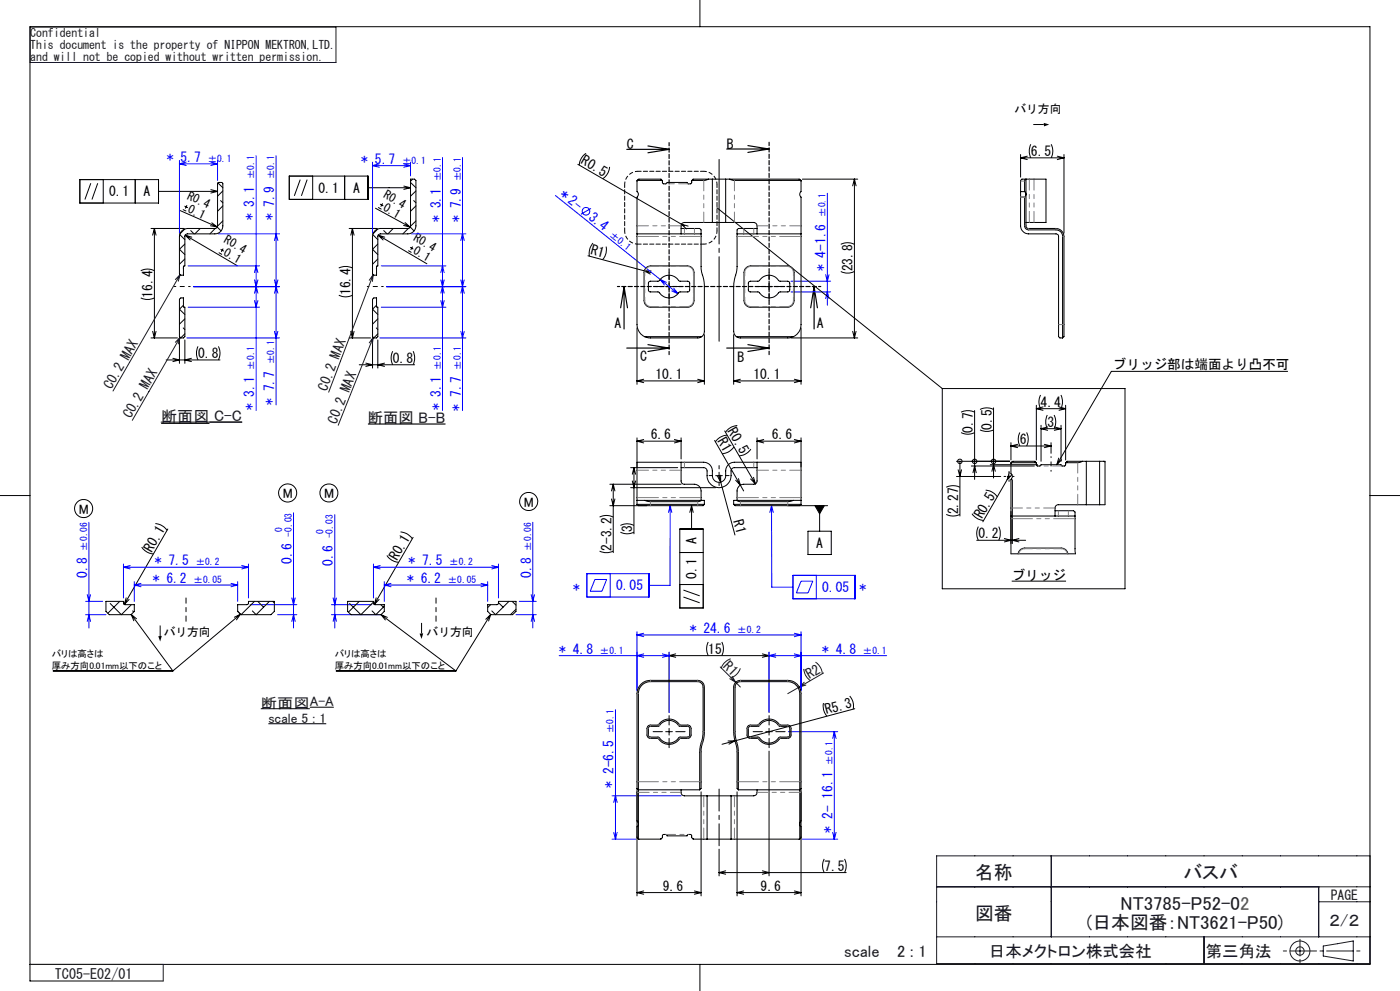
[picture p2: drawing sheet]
<svg xmlns="http://www.w3.org/2000/svg" width="420mm" height="297mm" viewBox="0 0 420 297" stroke-linecap="round" stroke-linejoin="round" font-family="sans-serif">
<g fill="none" stroke="#00f" stroke-width=".3">
<path d="M53.8 48.1v21.8M53.8 49.1h11.5M53.8 49.1l2 .5M55.8 48.6l-2 .5M63.3 48.6l2 .5M65.3 48.1v6M65.3 49.1l-2 .5M76.8 46.7v76.3M82.8 46.7v74.7M111.8 48.6v21.3M111.8 49.6h11.4M111.8 49.6l2 .5"/>
<path d="M113.8 49.1l-2 .5M121.1 49.1l2.1 .5M123.2 48.6v4.1M123.2 49.6l-2.1 .5M132.8 47.2v75.8M138.7 47.2v75.8M166.6 58.6l36.8 29.4M248.2 57.9v33.6M56.4 79.7h21.5M65.4 70.1h18.5M82.3 72.1l.5-2 .6 2M114.4 79.7h19.4"/>
<path d="M123.4 70.1h16.4M138.3 72.1l.4-2 .6 2M177.3 62.5l-3 1.7M56.4 92.1h21.5M58 85.9h25.9M76.3 83.9l.5 2M76.3 81.7l.5-2 .6 2M76.3 90.1l.5 2 .6-2M76.8 85.9l.6 2M76.8 85.9l-.5 2M77.4 83.9l-.6 2M82.3 83.9l.5 2"/>
<path d="M82.3 99.3l.5 2 .6-2M82.8 85.9l.6 2M82.8 85.9l-.5 2M83.4 83.9l-.6 2M114.4 92.1h19.4M116 85.9h23.8M132.3 83.9l.5 2M132.3 81.7l.5-2 .4 2M132.3 90.1l.5 2 .4-2M132.8 85.9l.4 2M132.8 85.9l-.5 2M133.2 83.9l-.4 2"/>
<path d="M138.3 83.9l.4 2M138.3 99.3l.4 2 .6-2M138.7 85.9l.6 2M138.7 85.9l-.4 2M139.3 83.9l-.6 2M199.9 84.6l-1.9-.9 1.3 1.7M201.5 87.2l1.9 .8M202.1 86.4l1.3 1.6M237.3 87.5h11.9M237.3 84.3h11.9M247.7 89.5l.5-2 .5 2M247.7 82.3l.5 2 .5-2"/>
<path d="M56.1 101.3h27.8M113.9 101.3h25.9M26.7 156.5v31.7M88.1 153.7v34.5M100.4 154.3v33.9M159.8 156.5v31.7M201 151.5v23.9h-6.3M201 151.5l.5 2.1M201 151.5l-.4 2.1M231.5 151.5v24.5h6.4M231.5 151.5l.5 2.1M231.5 151.5l-.5 2.1"/>
<path d="M26.2 178.2l.5 2 .5-2M37 170h37.5M37 169v10.2M37 170l2.1 .5M39.1 169.5l-2.1 .5M40.3 174.3v5.9M40.3 175.3h31M40.3 175.3l2 .6M42.3 174.8l-2 .5M69.3 174.8l2 .5M71.3 174.3v5.9M71.3 175.3l-2 .6"/>
<path d="M72.5 169.5l2 .5M74.5 169v10.2M74.5 170l-2 .5M87.6 179.2l.5 2 .4-2M99.9 179.2l.5 2 .5-2M112 169v10.2M112 170h37.5M112 170l2.1 .5M114.1 169.5l-2.1 .5M115.3 175.3h31M115.3 174.3v5.9M115.3 175.3l2 .6"/>
<path d="M117.3 174.8l-2 .5M144.3 174.8l2 .5M146.3 174.3v5.9M146.3 175.3l-2 .6M147.5 169.5l2 .5M149.5 169v10.2M149.5 170l-2 .5M159.3 178.2l.5 2 .6-2M176.1 171.9h18.6v7h-18.6zM178.5 173.7h3.5l-1.4 3.5h-3.5zM183.1 171.9v7M237.9 172.4h18.6v7.1h-18.6z"/>
<path d="M240.3 174.2h3.5l-1.4 3.5h-3.5zM244.9 172.4v7.1M25.7 184.2h6.1M25.7 180.2h5.1M26.2 186.2l.5-2 .5 2M75 181.2h14M83.3 184.2h5.7M87.6 186.2l.5-2 .4 2M99.4 184.2h14.9M99.4 181.2h12.1M99.9 186.2l.5-2 .5 2M154.8 184.2h6.1"/>
<path d="M155.8 180.2h5.1M159.3 186.2l.5-2 .6 2M167.7 196.5h33M191.1 189.3v17.6M191.1 190.3h49.2M191.1 190.3l2 .5M193.1 196l-2 .5 2 .5M193.1 189.8l-2 .5M198.7 196l2 .5M200.7 195.5v18M200.7 196.5l-2 .5M230.7 196.5h35.3"/>
<path d="M230.7 195.5v18M230.7 196.5l2 .5M232.7 196l-2 .5M238.3 189.8l2 .5M238.3 196l2 .5-2 .5M240.3 189.3v17.6M240.3 190.3l-2 .5M184.6 212.7v38.8M236.5 219.3h14.8M250.3 219.3v32.2M250.3 219.3l.5 2M250.3 219.3l-.5 2"/>
<path d="M183.6 238.5h20.7M183.6 251.5h7.1M184.1 249.5l.5 2M184.1 240.5l.5-2 .5 2M185.1 249.5l-.5 2M240.7 251.5h10.6M249.8 249.5l.5 2M250.8 249.5l-.5 2"/>
<circle cx="175.8" cy="63.3" r="1.13"/>
</g>
<g fill="none" stroke="#000" stroke-width=".3">
<path d="M210 0v8M310 37.3h3.1M24 53.8h23.6v7.1h-23.6zM27.2 54.9l-1.7 4.9M29.3 54.9l-1.7 4.9M31 53.8v7.1M40.6 53.8v7.1M47.6 57.4h17.7M63.3 56.8l2 .6M65.3 57.4l-2 .5M65.3 54.9l1.2-.2 .4 .3v12.7a2.39 2.39 0 0 1-2.4 2.4h-8.3a.73 .73 0 0 0-.7 .8v8.8l-.5 .2v2.6h-.7l-.5-.4v-11.2a2.44 2.44 0 0 1 2.4-2.4h8.3a.78 .78 0 0 0 .8-.8zM65.4 54.8l1.5 1.5"/>
<path d="M66.9 57.2l-1.6 1.6M86.8 52.8h23.6v7h-23.6zM90.1 53.8l-1.8 4.9M92.1 53.8l-1.7 4.9M93.8 52.8v7M103.4 52.8v7M110.4 56.3h12.8M121.1 55.8l2.1 .5M123.2 53.7h1.2l.4 .4v13.6a2.41 2.41 0 0 1-2.5 2.4h-8.1a.78 .78 0 0 0-.9 .8v8.8l-.3 .1v2.7h-.9l-.3-.4v-11.2a2.41 2.41 0 0 1 2.4-2.4h8.1a.73 .73 0 0 0 .9-.8zM123.2 54.7l1.6 1.6M123.2 56.3l-2.1 .5M123.8 53.7l-.6 .6"/>
<path d="M124.8 57.2l-1.6 1.6M173.4 49.2l31 18M175.8 46l-1.4 1.3-.6 2.2M182.9 50l-.5 1.9-1.6 1.6M191.1 54.1v3.3a1.27 1.27 0 0 1 0 1.8v10.9M191.1 54.1l.5-.4h6.7l.3 .4M191.1 54.1h7.5M198.6 54.1l.1 .7 .4 .3h.7l.3-.4h6l.3 .4h.7l.4-.3 .1-.7M212.5 53.7l-1 .4h-3.9M212.5 53.7h1.2M212.5 53.7h-4.6l-.3 .4M213.7 53.7h4"/>
<path d="M213.7 53.7v13M217.7 53.7h1.2M217.7 53.7v13M218.9 53.7l1.1 .4h20.3M218.9 53.7h20.9l.5 .4M240.3 54.1v3.3a1.27 1.27 0 0 0 0 1.8v10.9M240.7 53.7h16.6M256.3 53.7v47.6M256.3 53.7l.5 2M256.3 53.7l-.5 2M306.2 46.3v6.8M306.2 47.3h13"/>
<path d="M306.2 47.3l2 .5M306.2 57.4v10.3a2.46 2.46 0 0 0 2.4 2.4h8.2a.73 .73 0 0 1 .8 .8v28.5a1.66 1.66 0 0 0 .4 1.9h.8M306.2 57.4h1.2M307.4 57.4a1.19 1.19 0 0 1 0 1.8v8.5a1.2 1.2 0 0 0 1.2 1.2h8.2a1.93 1.93 0 0 1 2 2v30.4M307.8 53.7v14a.73 .73 0 0 0 .8 .8h8.2a2.46 2.46 0 0 1 2.4 2.4v30l-.4 .4M307.8 53.7h.1M307.8 53.7l-.4 .5v3.2M307.8 53.7h-1.2l-.4 .4v3.3M307.8 53.7h6v13h-6M308.2 46.8l-2 .5M309.2 43.2l-.4 1.6v1l.4 1.5M315.3 43.2l.5 1.9-.5 2.2"/>
<path d="M317.2 46.8l2 .5M319.2 46.3v23.6M319.2 47.3l-2 .5M45.3 68.5h9.9M46.3 68.5v32.8M46.3 68.5l.5 2M46.3 68.5l-.5 2M53.9 70.3l1.6 1.5M54 63.1l11.2 4.9M54.9 62.8l1 .5M55.4 61.8l1 .5M55.5 68.6l-1.5 1.5"/>
<path d="M55.5 73.1l-1.7 1.6 1.7 1.6M55.5 77.6l-1.7 1.6M55.6 70.5l15.6 9.2M55.6 70.5l1.4 1.4M55.6 70.5l1.9 .6M56.1 61.5l-.5 1M57.2 69.1l1 1M60.1 68.5l-1.6 1.6M63.1 67.7l2.1 .3M63.5 66.8l1.7 1.2M64.6 68.5l-1.6 1.6M65.2 68l1.1 1.2"/>
<path d="M65.6 75.7l1 .6M66.2 60.1l.7 .7M66.2 74.7l1 .6M66.9 61.7l-1.6 1.6M66.9 66.2l-1.7 1.6M67 74.5l-.6 1M104.7 68.5h8.5M105.7 68.5v32.8M105.7 68.5l.5 2M105.7 68.5l-.5 2M111.8 70.3l1.5 1.5M112.6 62.4l10.4 5.7"/>
<path d="M113.3 68.6l-1.4 1.5M113.3 73.1l-1.5 1.6 1.5 1.6M113.3 77.6l-1.5 1.6M113.5 62.2l.9 .5M113.5 70.5l14.6 8.6M113.5 70.5l1.4 1.4M113.5 70.5l1.9 .6M114 61.2l1 .5M114.8 61l-.6 .9M115.1 69.1l1 1M118 68.5l-1.6 1.6M121.1 67.6l1.9 .5"/>
<path d="M121.5 66.7l1.5 1.4M122.5 68.5l-1.6 1.6M122.5 75.1l.9 .6M123 74.1l1 .6M123.1 68l1.1 1.2M123.8 73.9l-.6 1M124.1 60.1l.7 .7M124.8 61.7l-1.6 1.6M124.8 66.2l-1.6 1.6M176.4 76.7l16.9 4.5M177.9 72.8l-.9 1.7-.3 1.3 .1 1M181.8 73.9v1.9l-1 2.1"/>
<path d="M191.1 70.1v27.2a4.1 4.1 0 0 0 2.3 3.6M191.1 70.1h13.2M204.3 70.1h6M204.3 68.5h4.9a.85 .85 0 0 1 1.1 .4v1.2M204.4 67.2l.9 .5M204.4 67.2l1.5 1.4M204.4 67.2l2 .6M210.3 70.1v10.4l1 4.9v14.1l-.3 .9-.5 .5M213.7 66.7h-8.4a1.2 1.2 0 0 0-1 1.7v1.7M213.7 66.7h4M215.1 62.3l67.6 54.1M217.7 66.7h8.4a1.24 1.24 0 0 1 1 1.7v1.7"/>
<path d="M221.1 70.1h6M221.1 70.1v10.1l-1 5.7v13.4l.2 .9 .6 .7M227.1 68.5h-4.7a1.1 1.1 0 0 0-1.3 .4v1.2M227.1 70.1h13.2M240.3 70.1v27.2a4 4 0 0 1-2.2 3.6M252.2 73.2l1.9-.5 2.2 .5M42.2 89.3l1.6 .4h1l1.5-.4M42.2 81.1l1.9-.5 2.2 .5M45.8 99.3l.5 2M46.8 99.3l-.5 2M53.8 89.7l.5-.4h.7v2.6l.5 .2v8.8l-.5 .4h-.7l-.5-.4zM55 80.3v.1"/>
<path d="M55 98.3l.5 .5M55 89.3v.1M55 91.5l-1.2 1.2 1.7 1.6M55.5 95.6l-1.7 1.6M101.6 88.5l1.9 .5 2.2-.5M101.6 80.3l1.6-.4h1l1.5 .4M105.2 99.3l.5 2M106.2 99.3l-.5 2M112.1 89.3h.9v2.7l.3 .1v8.8l-.3 .4h-.9l-.3-.4v-11.2zM112.9 89.3l.1 .1M112.9 98.3l.4 .5M112.9 80.3l.1 .1"/>
<path d="M113 91.5l-1.2 1.2 1.5 1.6M113.3 95.6l-1.5 1.6M191.1 98.3v16.9M193.3 81.2l1.9 .5M193.3 81.2l1.8 1M193.3 81.2h2M194 80.1l1.2-.4h11a1.99 1.99 0 0 1 2 2v8.4a1.93 1.93 0 0 1-2 2h-11a1.99 1.99 0 0 1-2-2v-8.4l.2-.9zM194.8 84.4l2.7-.1a3.6 3.6 0 0 1 6.1-.2l.3 .2h2.4l.6 .5v2.2l-.2 .4-2.8 .1a3.9 3.9 0 0 1-5.1 1.1l-1.2-1.1h-2.6l-.4-.3-.1-2.4zM199.7 85.9h2M200.7 84.9v2M223.6 80.5l.7-.6 .9-.2h11a2.05 2.05 0 0 1 2 2v8.4a1.99 1.99 0 0 1-2 2h-11a1.99 1.99 0 0 1-2-2v-8.4zM224.7 84.5l2.8-.2a3.9 3.9 0 0 1 5.2-1.2l1.2 1.2h2.4l.4 .2 .2 .4-.2 2.4-.3 .2h-2.5a3.7 3.7 0 0 1-6.3 0h-2.6l-.4-.3-.1-2.4z"/>
<path d="M229.7 85.9h2M230.7 84.9v2M240.3 98.3v16.9M252.2 81.4l1.6 .4h1l1.5-.4M255.8 99.3l.5 2M256.8 99.3l-.5 2M45.3 101.3h7.9M49.8 107.9h16.2M51.9 107.4l1.9 .5-1.9 .5M53.8 101.9v7M55.5 100l-1.3 1.3M55.5 101.9v7"/>
<path d="M57.4 107.4l-1.9 .5 1.9 .5M59.4 103.8l-.5 1.6v.9l.5 1.6M65.5 103.8l.5 1.9-.5 2.2M104.7 101.3h6.5M107.8 109.3h16.6M109.7 108.8l2.1 .5-2.1 .5M111.8 101.9v8.4M113.3 101.9v8.4M113.3 100l-1.2 1.3M115.4 108.8l-2.1 .5 2.1 .5M117.8 105.3l-.5 1.8 .5 2.2M123.9 105.3l.5 1.5v1l-.5 1.5"/>
<path d="M191.1 114.2h20.2M191.1 114.2l2 .5M193.1 113.7l-2 .5M193.4 100.9l1.3 .4h14.9l.9-.4M193.4 100.9h17.1M209.3 113.7l2 .5M211.3 100.3v14.9M211.3 114.2l-2 .5M220.1 114.2h20.2M220.1 100.3v14.9M220.1 114.2l2 .5M220.9 100.9l.9 .4h14.9l1.4-.4"/>
<path d="M220.9 100.9h17.2M222.1 113.7l-2 .5M237.3 101.3h20M238.3 113.7l2 .5M240.3 114.2l-2 .5M282.7 116.4h54.8v60.1h-54.8zM312.2 118.4l-.5 1.9 .5 2.2M318.3 118.4l.4 1.5v1l-.4 1.6M386.3 111.3h-52.9l-16.4 28M191.1 131.2v8.7M191.1 132.2h13.2M191.1 132.2l2 .5"/>
<path d="M193.1 131.7l-2 .5M202.3 131.7l2 .5M204.3 138.5v5.6a.96 .96 0 0 0 1 1h3a2.05 2.05 0 0 1 2 2v2.9M204.3 138.5h-13.2v11.5M204.3 138.5h6.8a2.58 2.58 0 0 1 2.6 2.6v1.5a1.99 1.99 0 0 0 2 1.9 1.99 1.99 0 0 0 2-1.9v-1.5a2.63 2.63 0 0 1 2.6-2.6h6.8M204.3 131.2v6.3M204.3 132.2l-2 .5M214.4 132l7.7 13.4M217.4 129.1l9.2 15.9M218.1 130.4l-2.1 .7-1.4 1.4M220.2 133.9l-1.7 1.6-1.9 .5M221.2 127.5l-1.9 .6-.8 .5-.8 1"/>
<path d="M225.2 134.6l-.8 1-.8 .5-1.9 .5M227.1 131.2v6.3M227.1 132.2h13.2M227.1 132.2l2 .5M227.1 138.5v5.6a.96 .96 0 0 1-1 1h-3a1.99 1.99 0 0 0-2 2v2.9M227.1 138.5h13.2v11.5M229.1 131.7l-2 .5M238.3 131.7l2 .5M240.3 131.2v8.7M240.3 132.2l-2 .5M286.9 138.3h16M288 138.3v16.4"/>
<path d="M288.3 129.6l1.9 .5 2.2-.5M288.3 123.5l1.6-.4 1.6 .1 .9 .3M291.4 139.7h18.9M292.4 123v20.7M294 128.8l1.6 .5h.9l1.6-.5M294 122.7l1.9-.5 2.2 .5M297.1 139.3h14.2M298.1 122.2v21.1M303.3 132.7v5.2M303.3 133.7h12M303.3 133.7l2 .5M303.3 138.7v3.3a1.35 1.35 0 0 1 0 1.8v10.9"/>
<path d="M303.3 138.7l.6-.4h6.6l.3 .4M303.3 138.7h7.5M305.3 133.2l-2 .5M306 129.6l-.5 1.9 .5 2.2M308 129.6l.5 1.9-.5 2.2M310.8 138.7l.1 .6 .3 .4 .9-.1 .2-.3h6l.3 .4h.8l.3-.4 .1-.6M310.9 121.5v16.4M310.9 122.5h8.8M310.9 122.5l2 .5M312.3 127.5v10.8M312.3 128.5h6M312.3 128.5l2 .5"/>
<path d="M312.9 122l-2 .5M313.3 133.2l2 .5M314.2 124.4l-.5 1.5v1l.5 1.6M314.3 127.9l-2 .6M315.3 132.7v3.2M315.3 133.7l-2 .5M316.2 124.4l.5 1.9-.5 2.2M316.3 127.9l2 .6M317.6 137.3l-.6 2M317.7 122l2 .5M318.3 127.5v10.8M318.3 128.5l-2 .5"/>
<path d="M318.5 137.8l-1.5 1.5M319.7 121.5v16.4M319.7 122.5l-2 .5M324.7 138.3l-1.4 .4h-3.5M324.7 138.3h1.2M324.7 138.3h-4.6l-.3 .4M325.9 138.3h4M325.9 138.3v13M329.9 138.3h1.2M329.9 138.3v13M331.1 138.3h.4v13h-1.6M331.1 138.3l.4 .2"/>
<path d="M0 148.5h9M46.6 156.9l1.8 .5 1.7 1.6M50.3 158.5l-13 22.6M120.2 159.4l1.8 .5 1.7 1.6M179.9 155l1.9-.5 2.2 .5M183 151.5h11.1M183 145.1h21.3M183.4 149.5l.6 2 .5-2M184 145.1v20.5M184 145.1l.5 2M184 145.1l-.6 2M186.1 159.5l1.9 .5 2.2-.5"/>
<path d="M186.1 157.5l1.9-.5 2.2 .5M189.2 140.2h14.1M189.2 146.2h25.5M189.7 144.1l.5 2.1 .5-2.1M190.2 140.2v19.8M190.2 140.2l.5 1.9M190.2 140.2l-.5 1.9M191.1 151.2h20.2M191.1 150h2.3M191.1 151.2a2.74 2.74 0 0 0 2.3 .3h17.5l.4-.3M191.1 150v1.2M193.4 150l1.7 .4h14.2l1.2-.4"/>
<path d="M193.4 150h17.1M203.9 158.6h7.1v23.6h-7.1zM204.3 140.2h6.8a1.02 1.02 0 0 1 1 .9v1.5a3.6 3.6 0 0 0 3.6 3.6 3.6 3.6 0 0 0 3.6-3.6v-1.5a.96 .96 0 0 1 1-.9h6.8M207.5 151.5v7.1M207.5 151.5l.5 2.1M207.5 151.5l-.6 2.1M210.5 150h.8v1.2M214.7 142.6h2M215.2 142.7l1 1.8M215.7 141.5v2M215.7 142.6l.5 1.9M216.2 142.4v2.1"/>
<path d="M216.2 144.5l4.3 15.8M220.1 151.2h20.2M220.1 151.2l.4 .3h27.8M220.7 143.9l1.4 1.5M220.9 150l1.2 .4h14.2l1.8-.4M220.9 150h-.8v1.2M220.9 150h17.2M221.5 143.4l.6 2M222.1 145.4l1 1.7M225.2 143.5l1.4 1.5M226.1 143l.5 2M238.1 150h2.2"/>
<path d="M240.3 151.2a2.74 2.74 0 0 1-2.3 .3h-1.7M240.3 150v1.2M242.4 159.2h7v7h-7zM244.5 151.5h2.8l-1.4 2.5zM245.9 151.5v7.7M283.9 154.2l1.9 .5 2.2-.5M283.9 146l1.9-.4 2.2 .4M286.9 142.8h13.3M287.4 140.8l.6 2 .5-2M291.6 153.9l1.7 1.6 1.8 .5M291.9 141.7l.5-2 .5 2M293.5 157.8l-.5 1.9 .5 2.2"/>
<path d="M295.7 146.9l1.8 .5 1.7 1.5M297.6 141.2l.5-1.9 .5 1.9M299.6 157.8l.5 1.6-.1 1.3-.4 1.2M302.2 142.8h1M302.2 143.7l-7.3 12.7M302.7 142.3v1M302.7 142.8l-.5 .9M302.8 141.7l-.6 2M303.3 153.3v12.7h19.4l-.2-11.3M303.3 154.7v.8M303.3 154.7h13.2M303.6 142.2l-1.4 1.5"/>
<path d="M303.7 143.8v19.1M316.5 154.7h6M316.5 153.1h4.9a.88 .88 0 0 1 1.1 .4v1.2M325.9 151.3h-8.4a1.18 1.18 0 0 0-1 1.6v1.8M325.9 151.3h4M411 148.5h9M37.9 179.2l-.6 1.9M38.7 179.7l-1.4 1.4M42.5 164l1.7 1.5 1.8 .5M112.9 179.2l-.6 1.9M113.7 179.7l-1.4 1.4M116.1 166.5l1.4 1.3 2.1 .7"/>
<path d="M123.9 161l-11.6 20.1M179.9 165.2l1.5 .4h1l1.6-.4M203.9 165.6h7.1M203.9 175.2h7.1M205 178.9l4.9 1.8M205 176.8l4.9 1.8M293 161.9h14.7M301.3 161.4l2 .5-2 .5M303.5 174.2h16.3M305.4 166a2.02 2.02 0 0 1 2-1.8h11a1.95 1.95 0 0 1 2 1.8M305.7 161.4l-2 .5 2 .5M31.8 180.2h5.2v.6l.4 .4h2.9v2l-1 1h-6.5l-1-1z"/>
<path d="M33.1 180.9l3.3 3.3 3-3M35.9 180.2l-3.6 3.6M39.4 184.1l12.5 17M39.4 184.1l1.6 1.4M39.4 184.1l.7 2M39.8 183.1l.3 .3M48 187.5v3.1M71.3 181.2h2.8l.4-.4v-.6h7.8v3l-1 1h-9l-1-1zM71.3 183.2l.5 .5M71.9 183.8l.4 .4M72.1 184.1l-20.2 17M72.1 184.1l-1.2 1.7"/>
<path d="M72.1 184.1l-1.8 .9M76.3 180.2l-4 4M77.3 180.2l1.8 1.8M80.8 180.2l-4 4-1.1-1.1M81.8 180.2l.5 .5M104.3 180.2h7.7v.6l.4 .4h2.9v2l-1 1h-9l-1-1zM107.8 180.2l-3.3 3.2M112 180.4l-3.7 3.8-3.4-3.3M114.2 181.2l.8 .8M114.3 184.2l22.5 16.9M114.3 184.2l1.9 .8M114.3 184.2l1.3 1.6"/>
<path d="M115.3 181.7l-2.6 2.5-1.1-1.1M126.5 186.7v3.1M146.3 181.2h2.8l.4-.4v-.6h5.3v3l-1 1h-6.5l-1-1zM147.2 181.2l-.9 .9M147.2 184.1l-10.4 17M147.2 184.1l-.6 2M147.2 184.1l-1.5 1.5M149.5 180.6l1.4 1.4M152.7 180.2l-4 4-1.2-1.1M153.6 180.2l1.2 1.2M154.8 182.6l-1.7 1.6M200.7 195.5v18"/>
<path d="M200.7 196.5h30M200.7 196.5l2 .5M202.7 196l-2 .5M212.5 192.4l-.5 1.9 .5 2.2M216.5 192.4l.5 1.9-.5 2.2M228.7 196l2 .5M230.7 195.5v18M230.7 196.5l-2 .5M15.9 201.1h36M78.2 212.4h14.8M80.5 216.9h17.4M93 212h7.1"/>
<path d="M100.9 201.1h35.9M194.4 217.6l.5-.3h2.5a4 4 0 0 1 6.6 0h2.3a1.02 1.02 0 0 1 1 1v2a1.02 1.02 0 0 1-1 1h-2.3a4 4 0 0 1-6.6 0h-2.3a1.02 1.02 0 0 1-1-1v-2zM194.8 217.8l2.7-.1a3.7 3.7 0 0 1 6.4 0h2.5l.5 .5v2.2l-.2 .4-2.8 .1a3.6 3.6 0 0 1-6.1 .2l-.3-.2-2.8-.2-.2-.3v-2.2zM199.7 219.3h2M200.7 218.3v2M224.4 217.6l.5-.3h2.5a4 4 0 0 1 6.7 0h2.2a.96 .96 0 0 1 1 1v2a.96 .96 0 0 1-1 1h-2.2a4 4 0 0 1-6.7 0h-2.3a.96 .96 0 0 1-1-1v-2.2zM224.7 217.9l.3-.2h2.5a3.8 3.8 0 0 1 5.5-.9l.9 .9h2.5l.5 .6-.2 2.4-2.8 .2a3.7 3.7 0 0 1-5.8 .6l-.6-.6-2.8-.2-.2-.3v-2.2zM229.7 219.3h2M230.7 218.3v2M247.1 210.7v2l1 2M254.9 208.6l1 1.7 .1 2.2M256.4 212.4l-35.9 9.6"/>
<path d="M191.1 237.3v31.2M191.1 236.3v-28.4a4 4 0 0 1 4-4h14.2a1.99 1.99 0 0 1 2 2v13.8l-1 4.9v10.3a2 2 0 0 1-.4 1.8M191.1 236.3v1.2M191.1 236.3l.4 .4M191.5 236.7v-28.8a3.6 3.6 0 0 1 3.6-3.6h14.2a1.67 1.67 0 0 1 1.6 1.6v13.4l-.2 2.1-.8 3.2v12.1M191.5 236.7v14.8M191.5 236.7h18.4M204.3 236.7v.5a1.04 1.04 0 0 0 1 1.3h6.8M210.3 237.3v31.2M212.1 238.5h7.2M212.1 238.5v13M219.3 238.5v13"/>
<path d="M220.5 222l-3.9 1.1M220.5 222l-2.1 .1M220.5 222l-1.8 1M221.1 237.3v31.2M221.5 236.7v-11.7l-1-5.3v-13.8a1.55 1.55 0 0 1 1.6-1.6h14.2a3.7 3.7 0 0 1 3.6 3.6v28.8M221.5 236.7h18.4M227.1 236.7v.5a1.09 1.09 0 0 1-1 1.3h-6.8M230.7 225.1v37.4M239.9 236.7v14.8M240.3 237.3v31.2M240.3 236.3v-28.4a4 4 0 0 0-4-4h-14.2a1.99 1.99 0 0 0-2 2v14.3l1 4.8v11.3l.4 .4M240.3 236.3v1.2"/>
<path d="M240.3 236.3l-.4 .4M191.1 246l.1 .2a.97 .97 0 0 1-.1 1.6M191.1 250.9l.4 .6M191.5 251.5h6.8l.4-.5 .1-.7 .3-.2 .9 .1 .1 .3h6l.3-.4h.7l.3 .2 .1 .7 .4 .5h4.2M212.1 251.5h7.2M215.7 254.5v8M239.9 251.5h-20.6M240.3 250.9l-.4 .6M240.3 246l-.1 .2a1.03 1.03 0 0 0 .1 1.6M247.3 257.4l-.5 1.9 .5 2.2M253.4 257.4l.5 1.9-.5 2.2M191.1 267.5h19.2"/>
<path d="M191.1 267.5l2 .5M193.1 267l-2 .5M208.3 267l2 .5M210.3 267.5l-2 .5M215.7 261.5h38.2M215.7 261.5l2 .5M217.7 261l-2 .5M221.1 267.5h19.2M221.1 267.5l2 .5M223.1 267l-2 .5M228.7 261l2 .5-2 .5M238.3 267l2 .5"/>
<path d="M240.3 267.5l-2 .5M9 289h402v-281h-402v286h40M210 289v8"/>
<circle cx="288" cy="138.3" r=".67"/>
<circle cx="292.4" cy="138.3" r=".67"/>
<circle cx="298.1" cy="138.3" r=".67"/>
<circle cx="25.1" cy="152.4" r="2.72"/>
<circle cx="86.3" cy="147.7" r="2.72"/>
<circle cx="98.7" cy="147.7" r="2.7"/>
<circle cx="158.6" cy="150.3" r="2.72"/>
</g>
<path d="M313.1 36.8l1.7 .5-1.6 .6zM244.5 151.5h2.8l-1.4 2.5zM47.5 190.7l1-.1-.5 1.7zM125.9 189.9l1.1-.1-.5 1.7z" fill="#000"/>
<path d="M48.3 126.9h14.5M62.8 126.5h9.8M110.4 127.1h23.3" fill="none" stroke="#000" stroke-width=".34"/>
<g fill="none" stroke="#191924" stroke-width=".3">
<path d="M9 8.1h91.8v10.6h-91.8zM54 82.3l-.5 2M54 82.3l-1.4 1.5M54 82.3l-20.1 34.9M112 82.3l-.3 2M112 82.3l-1.2 1.7M112 82.3l-13.4 35.2M54 101.1l-.5 2M54 101.1l-1.4 1.5M54 101.1l-14.3 24.9M112 101.1l-.3 2M112 101.1l-1.2 1.7"/>
<path d="M112 101.1l-10.5 26.4M48.3 126.5h24.3M216.1 199.9l4.6 4.6M219.2 197.4l-1.9 1.2-1 1.7M244.7 198.4l1.5 1.7 .5 1.9M218.9 203.4l1.8 1.1M219.6 202.7l1.1 1.8M220.7 204.5l1.4 1.4M222.1 200.3l-1 1.7-1.9 1.2M239.8 205.9l-3.5 2M241.1 200.5l.6 1.8 .5 .9 1 .8M241.3 204.5l-1.5 1.4"/>
<path d="M241.8 205.3l-2 .6M247.1 201.7l-7.3 4.2M315.4 256.5v24.3M281 265.8h130M395.6 265.8v15M395.6 270.3h15.4M9 289h40v5M281 280.8h130M361.2 280.8v8M385 285h1M387 285h8M390 281.5v5"/>
<path d="M390 287.5v1M396 285h1M397 283.5l9-1.5v6l-9-1.5zM398 285h8M407 285h1M411 288.8h-130v-32.3h130v32.5"/>
<circle cx="390" cy="285" r="1.26"/>
<circle cx="390" cy="285" r="3"/>
</g>
<path d="M187.4 55.3a4 4 0 0 1 4-4M211.1 51.3a4 4 0 0 1 4 4M191.4 73.2a4 4 0 0 1-4-4M211.1 73.2a4 4 0 0 0 4-4" fill="none" stroke="#000" stroke-width=".3" stroke-dasharray="1.3 .6" stroke-dashoffset=".4" stroke-linecap="butt"/>
<path d="M57.1 85.9h-4.8M115 85.9h-4.8" fill="none" stroke="#000" stroke-width=".3" stroke-dasharray="30.5 1.3 1.3 1.3" stroke-dashoffset="30"/>
<g fill="none" stroke="#000" stroke-width=".3" stroke-dasharray="30.5 1.3 1.3 1.3">
<path d="M198.7 85.9h-2.1M200.7 83.9v-2.1M200.7 87.9v2.1M202.7 85.9h2.1M228.7 85.9h-2.1M230.7 83.9v-2.1M230.7 87.9v2.1M232.7 85.9h2.1M213.7 142.5h-1M215.7 140.5v-1M215.7 144.5v1M217.7 142.5h1"/>
<path d="M301.7 142.8h-.5M302.7 141.8v-.5M302.7 143.8v.5M303.7 142.8h.5M198.7 219.3h-2.8M200.7 217.3v-2.8M202.7 219.3h2.8M228.7 219.3h-2.8M230.7 217.3v-2.8M232.7 219.3h2.8M200.7 221.3v2.8M230.7 221.3v2.8"/>
</g>
<path d="M215.7 47.8v54.5" fill="none" stroke="#000" stroke-width=".3" stroke-dasharray="30.5 1.3 1.3 1.3" stroke-dashoffset="5.1"/>
<path d="M315.3 141.2v-4.4" fill="none" stroke="#000" stroke-width=".3" stroke-dasharray="30.5 1.3 1.3 1.3" stroke-dashoffset="30.2"/>
<path d="M130.8 179.2v7M55.8 186.2v-7" fill="none" stroke="#000" stroke-width=".3" stroke-dasharray="30.5 1.3 1.3 1.3" stroke-dashoffset="28.9"/>
<path d="M215.7 253.5v-17" fill="none" stroke="#000" stroke-width=".3" stroke-dasharray="30.5 1.3 1.3 1.3" stroke-dashoffset="23.9"/>
<g fill="none" stroke="#000" stroke-width=".35">
<path d="M188 44.8h12.7M194.4 43.7l6.3 1.1M200.7 44.8l-6.3 1M218 44.7h12.7M224.4 43.6l6.3 1.1M230.7 44.7l-6.3 1M187.2 85.9v12.7M187.2 85.9l1 6.3M187.2 85.9l-1 6.3M244.2 85.9v12.7M244.2 85.9l1 6.3M244.2 85.9l-1 6.3"/>
<path d="M188 104.3h12.7M194.4 103.3l6.3 1M200.7 104.3l-6.3 1M218 104.3h12.7M224.4 103.3l6.3 1M230.7 104.3l-6.3 1"/>
</g>
<path d="M246.2 85.9h-61" fill="none" stroke="#000" stroke-width=".35" stroke-dasharray="1.3 .6" stroke-dashoffset=".6"/>
<path d="M230.7 42.6v63.7" fill="none" stroke="#000" stroke-width=".35" stroke-dasharray="1.3 .6" stroke-dashoffset=".2"/>
<path d="M200.7 42.7v63.6" fill="none" stroke="#000" stroke-width=".35" stroke-dasharray="1.3 .6" stroke-dashoffset=".3"/>
<path d="M191.4 51.3h19.7M191.4 73.2h19.7" fill="none" stroke="#000" stroke-width=".3" stroke-dasharray="1.3 .6" stroke-dashoffset=".3"/>
<path d="M187.4 55.3v13.9M215.1 55.3v13.9" fill="none" stroke="#000" stroke-width=".3" stroke-dasharray="1.3 .6" stroke-dashoffset=".4"/>
<path d="M191.1 67.7h13.2M227.1 67.7h13.2M204.3 140.9h-13.2M240.3 140.9h-13.2M303.3 152.2h13.2" fill="none" stroke="#808080" stroke-width=".3" stroke-dasharray="6.3 1.3 1.3 1.3 1.3 1.3" stroke-dashoffset="2.9"/>
<path d="M211.1 66.7v-12.6M220.3 66.7v-12.6M323.3 151.2v-12.6" fill="none" stroke="#808080" stroke-width=".3" stroke-dasharray="6.3 1.3 1.3 1.3 1.3 1.3" stroke-dashoffset="3.2"/>
<path d="M206.5 55.1h-6.8M318.7 139.6h-6.8M199.7 250.1h6.8" fill="none" stroke="#808080" stroke-width=".3" stroke-dasharray="6.3 1.3 1.3 1.3 1.3 1.3" stroke-dashoffset="3.4"/>
<g fill="none" stroke="#808080" stroke-width=".3" stroke-dasharray="6.3 1.3 1.3 1.3 1.3 1.3">
<path d="M306.2 59.2h1.2M306.2 58.9h1.3M307.4 54.3h-1.2M195.2 79.7v.2M195.2 79.9a1.8 1.8 0 0 0-1.8 1.8M205.3 68.5v1.6M206.2 79.7v.2M208.3 68.5v1.6M223.1 68.5v1.6M225.2 79.7v.2M225.2 79.9a1.8 1.8 0 0 0-1.8 1.8M226.1 70.1v-1.6"/>
<path d="M236.2 79.7v.2M307.8 67.7h-.4M308.6 68.9v-.4M316.8 68.9v-.4M318.8 70.9h.4M193.2 90.1h.2M193.4 81.7h-.2M193.4 90.1a1.8 1.8 0 0 0 1.8 1.8M195.2 92.1v-.2M206.2 92.1v-.2M206.2 91.9a1.8 1.8 0 0 0 1.8-1.8M208 81.7a1.8 1.8 0 0 0-1.8-1.8"/>
<path d="M208.2 81.7h-.2M208.2 90.1h-.2M223.2 90.1h.2M223.4 90.1a1.8 1.8 0 0 0 1.8 1.8M223.4 81.7h-.2M225.2 92.1v-.2M236.2 92.1v-.2M236.2 91.9a1.8 1.8 0 0 0 1.8-1.8M238 81.7a1.8 1.8 0 0 0-1.8-1.8M238.2 81.7h-.2M238.2 90.1h-.2M317.6 97.3h1.2"/>
<path d="M318.8 97.3h.4M205.3 138.5v1.6M195.1 151.1v-.8M195.1 151.1v.4M209.3 151.1v.4M209.3 151.1v-.8M222.1 151.1v-.8M222.1 151.1v.4M226.1 140.1v-1.6M236.3 150.3v.8M236.3 151.1v.4M317.5 153v1.6"/>
<path d="M320.5 153v1.6M307.4 164.2v.2M307.4 164.4a1.79 1.79 0 0 0-1.8 1.5M318.4 164.2v.2M320.2 165.9a1.79 1.79 0 0 0-1.8-1.5M191.1 207.9h.4M194.1 218.3h.4M195.1 217.3v.4M195.1 203.9v.4M197.4 217.3v.4M197.6 217.2l.3 .2M203.6 217.4l.3-.2"/>
<path d="M204.1 217.7v-.4M206.3 217.7v-.4M206.9 218.3h.4M209.3 203.9v.4M211.3 219.3h-.4M211.3 205.9h-.4M220.1 219.3h.4M220.1 205.9h.4M222.1 203.9v.4M224.1 218.3h.4M225.1 217.3v.4M227.4 217.3v.4"/>
<path d="M227.6 217.2l.3 .2M233.6 217.4l.3-.2M234.1 217.7v-.4M236.3 217.7v-.4M236.3 203.9v.4M236.9 218.3h.4M240.3 207.9h-.4M191.1 234.3h.4M191.1 237.5h.4M194.1 220.3h.4M195.1 221.3v-.4M197.4 221.3v-.4"/>
<path d="M197.6 221.4l.3-.3M203.6 221.1l.3 .3M204.1 220.9v.4M206.3 220.9v.4M206.9 220.3h.4M209.9 234.3h.4M209.9 225.3h.4M210.8 222.7l-.4-.1M220.7 222.7l.4-.1M221.1 234.3h.4M221.1 225.3h.4M224.1 220.3h.4"/>
<path d="M225.1 221.3v-.4M227.4 221.3v-.4M227.6 221.4l.3-.3M233.6 221.1l.3 .3M234.1 220.9v.4M236.3 220.9v.4M236.9 220.3h.4M239.9 237.5h.4M240.3 234.3h-.4"/>
</g>
<path d="M210.3 70.9h-19.2M240.3 70.9h-19.2M191.1 149.1h19.2M221.1 149.1h19.2M322.5 155.4h-19.2" fill="none" stroke="#808080" stroke-width=".3" stroke-dasharray="6.3 1.3 1.3 1.3 1.3 1.3" stroke-dashoffset="-.1"/>
<path d="M193.4 81.7v8.4M208 90.1v-8.4M223.4 81.7v8.4M238 90.1v-8.4" fill="none" stroke="#808080" stroke-width=".3" stroke-dasharray="6.3 1.3 1.3 1.3 1.3 1.3" stroke-dashoffset="5.3"/>
<path d="M206.2 79.9h-11M236.2 79.9h-11M195.2 91.9h11M225.2 91.9h11M318.4 164.4h-11" fill="none" stroke="#808080" stroke-width=".3" stroke-dasharray="6.3 1.3 1.3 1.3 1.3 1.3" stroke-dashoffset="4"/>
<path d="M191.5 234.3h18.4M221.5 234.3h18.4" fill="none" stroke="#808080" stroke-width=".3" stroke-dasharray="6.3 1.3 1.3 1.3 1.3 1.3" stroke-dashoffset=".3"/>
<path d="M308.8 53.7v13M310.2 53.7v13M220.3 238.5v13M211.1 251.5v-13" fill="none" stroke="#808080" stroke-width=".3" stroke-dasharray="6.3 1.3 1.3 1.3 1.3 1.3" stroke-dashoffset="3"/>
<path d="M204.3 237.5h-12.8M239.9 237.5h-12.8" fill="none" stroke="#808080" stroke-width=".3" stroke-dasharray="6.3 1.3 1.3 1.3 1.3 1.3" stroke-dashoffset="3.1"/>
<g font-size="5.6" fill="#191924">
<text x="292.5" y="263.5">名称</text>
<text x="355" y="263.5">バスバ</text>
<text x="292.5" y="275.6">図番</text>
<text x="336.2" y="272.8">NT3785-P52-02</text>
<text x="326" y="278.4">(日本図番：NT3621-P50)</text>
</g>
<g font-size="4.9" fill="#191924">
<text x="398.7" y="277.6">２/２</text>
<text x="253.3" y="286.9">scale</text>
<text x="269.1" y="286.9">2 : 1</text>
<text x="296.7" y="286.8">日本メクトロン株式会社</text>
<text x="361.7" y="286.8">第三角法</text>
</g>
<g font-size="4.6" fill="#191924">
<text x="48.3" y="126.6">断面図 C-C</text>
<text x="110.4" y="126.8">断面図 B-B</text>
</g>
<text font-size="4.2" fill="#191924" x="16.5" y="293.4">TC05-E02/01</text>
<g font-size="4.1">
<text x="188" y="44.6">C</text>
<text x="218" y="44.5">B</text>
<text x="309.3" y="46.7">6.5</text>
<text x="174.1" y="49" transform="rotate(30 174.1 49)">R0.5</text>
<text x="32.7" y="58.8">0.1</text>
<text x="43.1" y="58.8">A</text>
<text x="95.6" y="57.7">0.1</text>
<text x="105.9" y="57.7">A</text>
<text x="177" y="76.2" transform="rotate(15 177 76.2)">R1</text>
<text x="255.8" y="81.4" transform="rotate(-90 255.8 81.4)">23.8</text>
<text x="45.8" y="89.3" transform="rotate(-90 45.8 89.3)">16.4</text>
<text x="105.2" y="88.5" transform="rotate(-90 105.2 88.5)">16.4</text>
<text x="184.3" y="98.4">A</text>
<text x="245.1" y="98.4">A</text>
<text x="59.4" y="107.3">0.8</text>
<text x="117.8" y="108.7">0.8</text>
<text x="192.1" y="108.1">C</text>
<text x="196.6" y="113.6">10.1</text>
<text x="221.2" y="108.5">B</text>
<text x="226" y="113.6">10.1</text>
<text x="333.9" y="110.7">ブリッジ部は端面より凸不可</text>
<text x="312.2" y="121.9">4.4</text>
<text x="195.2" y="131.6">6.6</text>
<text x="218.2" y="129.3" transform="rotate(60 218.2 129.3)">R0.5</text>
<text x="231.5" y="131.6">6.6</text>
<text x="291.8" y="129.6" transform="rotate(-90 291.8 129.6)">0.7</text>
<text x="297.5" y="128.8" transform="rotate(-90 297.5 128.8)">0.5</text>
<text x="314.2" y="127.9">3</text>
<text x="215.1" y="132.1" transform="rotate(60 215.1 132.1)">R1</text>
<text x="306" y="133.1">6</text>
<text x="84.8" y="149.4">M</text>
<text x="97.2" y="149.4">M</text>
<text x="23.6" y="154">M</text>
<text x="157.1" y="151.9">M</text>
<text x="287.4" y="154.2" transform="rotate(-90 287.4 154.2)">2.27</text>
<text x="294.7" y="155.7" transform="rotate(-60 294.7 155.7)">R0.5</text>
<text x="189.6" y="159.5" transform="rotate(-90 189.6 159.5)">3</text>
<text x="220" y="156.2" transform="rotate(75 220 156.2)">R1</text>
<text x="293.5" y="161.3">0.2</text>
<text x="45.6" y="165.7" transform="rotate(-60 45.6 165.7)">R0.1</text>
<text x="183.4" y="165.1" transform="rotate(-90 183.4 165.1)">2-3.2</text>
<text x="208.9" y="163.1" transform="rotate(-90 208.9 163.1)">A</text>
<text x="244.9" y="164.1">A</text>
<text x="119.1" y="168.2" transform="rotate(-60 119.1 168.2)">R0.1</text>
<text x="208.9" y="173.4" transform="rotate(-90 208.9 173.4)">0.1</text>
<text x="303.5" y="173.9">ブリッジ</text>
<text x="212.5" y="195.9">15</text>
<text x="248" y="214.1" transform="rotate(-15 248 214.1)">R5.3</text>
<text x="247.3" y="260.9">7.5</text>
<text x="198.8" y="266.9">9.6</text>
<text x="228.2" y="266.9">9.6</text>
</g>
<g font-size="4.1" fill="#00f">
<text x="50.1" y="48.5">* 5.7</text>
<text x="108.4" y="49">* 5.7</text>
<text x="167" y="58.1" transform="rotate(39 167 58.1)">＊2-</text>
<text x="76.3" y="66" transform="rotate(-90 76.3 66)">* 3.1</text>
<text x="82.3" y="66" transform="rotate(-90 82.3 66)">* 7.9</text>
<text x="176.4" y="65.6" transform="rotate(39 176.4 65.6)">3.4</text>
<text x="132.2" y="66.5" transform="rotate(-90 132.2 66.5)">* 3.1</text>
<text x="138.2" y="66.5" transform="rotate(-90 138.2 66.5)">* 7.9</text>
<text x="247.6" y="81.3" transform="rotate(-90 247.6 81.3)">* 4-1.6</text>
<text x="76.3" y="123" transform="rotate(-90 76.3 123)">* 3.1</text>
<text x="82.3" y="121.4" transform="rotate(-90 82.3 121.4)">* 7.7</text>
<text x="132.2" y="123" transform="rotate(-90 132.2 123)">* 3.1</text>
<text x="138.2" y="123" transform="rotate(-90 138.2 123)">* 7.7</text>
<text x="26.1" y="173.2" transform="rotate(-90 26.1 173.2)">0.8</text>
<text x="46.5" y="169.4">* 7.5</text>
<text x="87.5" y="169" transform="rotate(-90 87.5 169)">0.6</text>
<text x="99.9" y="169.5" transform="rotate(-90 99.9 169.5)">0.6</text>
<text x="122.6" y="169.4">* 7.5</text>
<text x="159.3" y="173.2" transform="rotate(-90 159.3 173.2)">0.8</text>
<text x="45.8" y="174.8">* 6.2</text>
<text x="122.1" y="174.8">* 6.2</text>
<text x="172" y="177.5">*</text>
<text x="184.8" y="176.9">0.05</text>
<text x="246.6" y="177.4">0.05</text>
<text x="257.9" y="177.5">*</text>
<text x="206.9" y="189.7">* 24.6</text>
<text x="167.8" y="195.9">* 4.8</text>
<text x="246.7" y="195.9">* 4.8</text>
<text x="184.1" y="236.1" transform="rotate(-90 184.1 236.1)">* 2-6.5</text>
<text x="249.8" y="249.6" transform="rotate(-90 249.8 249.6)">* 2- 16.1</text>
</g>
<g font-size="4.1" fill="#191924">
<text x="33.4" y="116.9" transform="rotate(-60 33.4 116.9)">C0.2 MAX</text>
<text x="98.1" y="117.3" transform="rotate(-69 98.1 117.3)">C0.2 MAX</text>
<text x="39.2" y="125.7" transform="rotate(-60 39.2 125.7)">C0.2 MAX</text>
<text x="100.9" y="127.2" transform="rotate(-68 100.9 127.2)">C0.2 MAX</text>
<text x="216.8" y="199.9" transform="rotate(45 216.8 199.9)">R1</text>
<text x="242.9" y="203.5" transform="rotate(-30 242.9 203.5)">R2</text>
<text x="78.2" y="212.1">断面図A-A</text>
<text x="80.5" y="216.6">scale 5 : 1</text>
<text x="399.3" y="269.7">PAGE</text>
</g>
<g font-size="3.5" fill="#191924">
<text x="9.1" y="11.1">Confidential</text>
<text x="9.1" y="14.7">This document is the property of NIPPON MEKTRON,LTD.</text>
<text x="9.1" y="18.2">and will not be copied without written permission.</text>
</g>
<g font-size="3.5">
<text x="304.3" y="33.8">バリ方向</text>
<text x="55.9" y="59.5" transform="rotate(25 55.9 59.5)">R0.4</text>
<text x="114.8" y="59" transform="rotate(30 114.8 59)">R0.4</text>
<text x="56.2" y="63.5" transform="rotate(25 56.2 63.5)">0.1</text>
<text x="114.7" y="63" transform="rotate(30 114.7 63)">0.1</text>
<text x="123.8" y="71.9" transform="rotate(30 123.8 71.9)">R0.4</text>
<text x="66.9" y="76.6" transform="rotate(30 66.9 76.6)">0.1</text>
<text x="67" y="72.5" transform="rotate(30 67 72.5)">R0.4</text>
<text x="123.7" y="76" transform="rotate(30 123.7 76)">0.1</text>
<text x="49.1" y="190.7">バリ方向</text>
<text x="128" y="190.7">バリ方向</text>
</g>
<g font-size="2.9" fill="#00f">
<text x="62.3" y="48.5">±0.1</text>
<text x="76.3" y="53.8" transform="rotate(-90 76.3 53.8)">±0.1</text>
<text x="82.3" y="53.8" transform="rotate(-90 82.3 53.8)">±0.1</text>
<text x="120.6" y="49">±0.1</text>
<text x="132.2" y="54.3" transform="rotate(-90 132.2 54.3)">±0.1</text>
<text x="138.2" y="54.3" transform="rotate(-90 138.2 54.3)">±0.1</text>
<text x="247.6" y="65" transform="rotate(-90 247.6 65)">±0.1</text>
<text x="182.7" y="70.7" transform="rotate(39 182.7 70.7)">±0.1</text>
<text x="76.3" y="110.8" transform="rotate(-90 76.3 110.8)">±0.1</text>
<text x="82.3" y="109.1" transform="rotate(-90 82.3 109.1)">±0.1</text>
<text x="132.2" y="110.8" transform="rotate(-90 132.2 110.8)">±0.1</text>
<text x="138.2" y="110.8" transform="rotate(-90 138.2 110.8)">±0.1</text>
<text x="84.6" y="159.4" transform="rotate(-90 84.6 159.4)">0</text>
<text x="87.5" y="160.8" transform="rotate(-90 87.5 160.8)">-0.03</text>
<text x="97" y="159.9" transform="rotate(-90 97 159.9)">0</text>
<text x="99.9" y="161.4" transform="rotate(-90 99.9 161.4)">-0.03</text>
<text x="26.1" y="165" transform="rotate(-90 26.1 165)">±0.06</text>
<text x="159.3" y="165" transform="rotate(-90 159.3 165)">±0.06</text>
<text x="58.7" y="169.4">±0.2</text>
<text x="134.8" y="169.4">±0.2</text>
<text x="58.1" y="174.8">±0.05</text>
<text x="134.3" y="174.8">±0.05</text>
<text x="221.2" y="189.7">±0.2</text>
<text x="180" y="195.9">±0.1</text>
<text x="258.9" y="195.9">±0.1</text>
<text x="184.1" y="219.8" transform="rotate(-90 184.1 219.8)">±0.1</text>
<text x="249.8" y="229.2" transform="rotate(-90 249.8 229.2)">±0.1</text>
</g>
<g font-size="2.8">
<text x="15.5" y="196.8">バリは高さは</text>
<text x="100.4" y="196.8">バリは高さは</text>
<text x="15.5" y="200.6">厚み方向0.01mm以下のこと</text>
<text x="100.4" y="200.6">厚み方向0.01mm以下のこと</text>
</g>
</svg>
